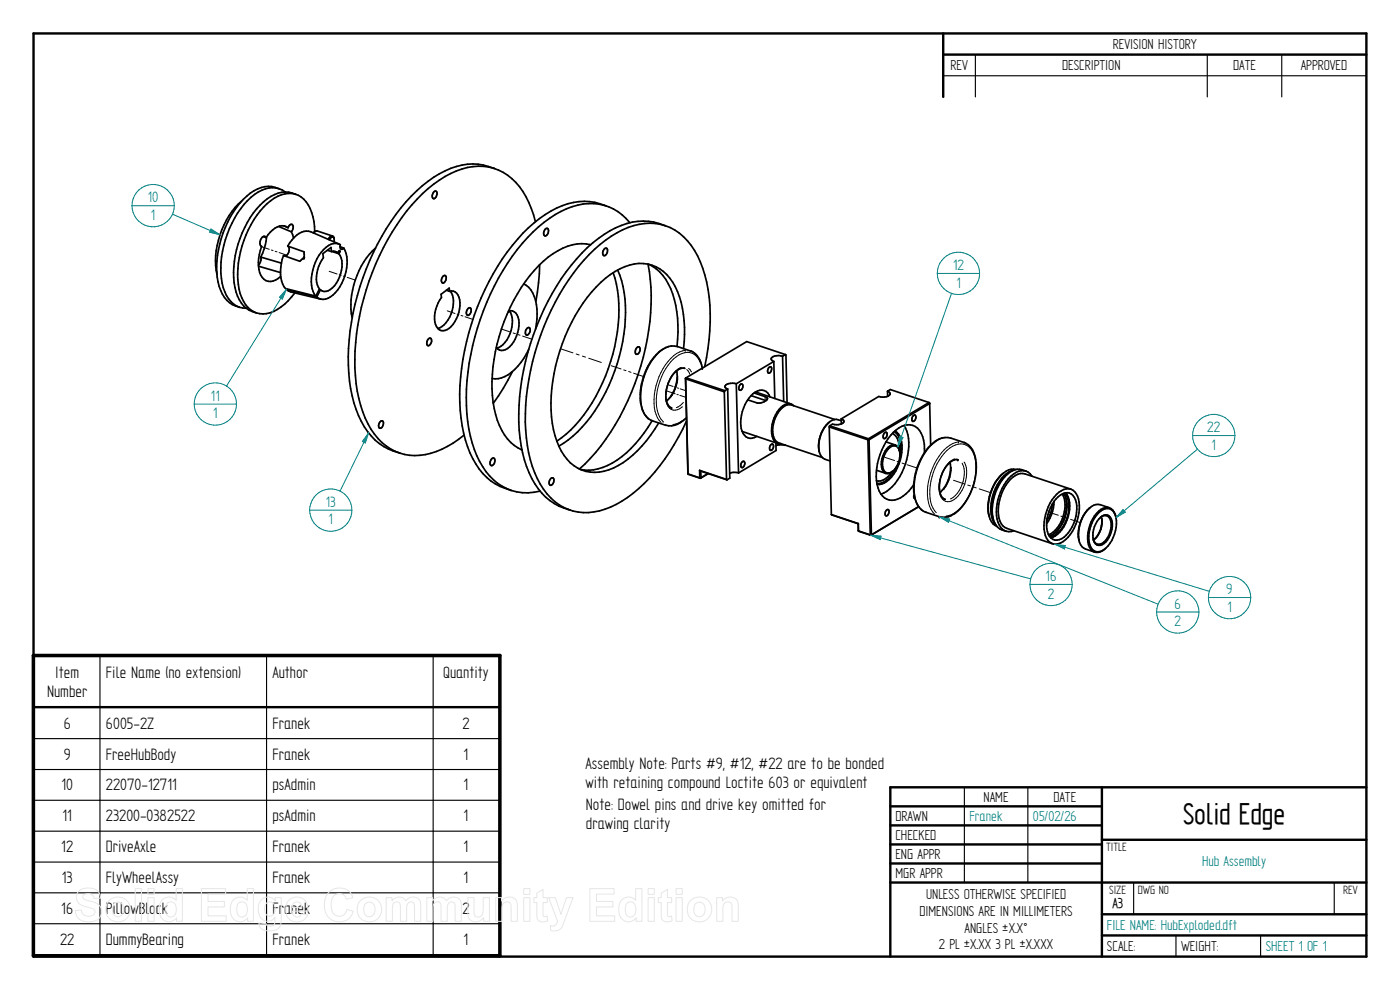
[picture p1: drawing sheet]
<svg xmlns="http://www.w3.org/2000/svg" width="420mm" height="297mm" viewBox="0 0 420 297" stroke-linecap="round" stroke-linejoin="round" font-family="sans-serif">
<g fill="none" stroke="#000" stroke-width=".72">
<path d="M10.1 10h400v277h-400zM283.1 10v19.1M283.1 16.4h127M330.7 236.2v50.8M410.1 236.2h-142.9v50.8M267.2 241.9h63.5M267.2 247.6h63.5M267.2 253.4h63.5M267.2 259.1h63.5M330.7 252h79.4M267.2 264.8h142.9M330.7 274.3h79.4"/>
<path d="M330.7 280.7h79.4"/>
</g>
<path d="M292.7 16.4v12.7M362.3 16.4v12.7M384.7 16.4v12.7M283.1 22.7h127M289.4 236.2v28.6M308.5 236.2v28.6M340.2 264.9v9.4M400.4 264.9v9.4M352.9 280.7v6.3M378.3 280.7v6.3" fill="none" stroke="#000" stroke-width=".34"/>
<g fill="none" stroke="#000" stroke-width=".51">
<path d="M83.8 56.6a8.4 8.4 0 0 0-9.7 2.2 29.9 29.9 0 0 0-8.7 25.8 8.8 8.8 0 0 0 6.5 7.6M85.6 57.6a6.9 6.9 0 0 0-8.1 0 26.1 26.1 0 0 0-10.3 16 21.8 21.8 0 0 0 .8 15.1 7.8 7.8 0 0 0 3.9 3.5M85.6 57.6a12.2 12.2 0 0 0-8.6 5.1 29.7 29.7 0 0 0-6.1 24.9 8.1 8.1 0 0 0 6.1 6.3M85.6 57.6l1 .1 2.2 .6M130.2 57.6l.5-.3a1.31 1.31 0 0 1 .4 1.3 1.31 1.31 0 0 1-1 1l-.4-.8zM148.5 50.6a17.9 17.9 0 0 0-16.6 1.6 51 51 0 0 0-18.6 21.1 73.7 73.7 0 0 0-8.4 41 29 29 0 0 0 7.7 17.8 16.9 16.9 0 0 0 7.4 3.8M72.5 60.4a24.4 24.4 0 0 0-7.4 22M77.6 79.9l6.6 1.9M78.3 77.1l6.1 1.9M78.3 77.1v1l-.8 1.4M78.5 74a11.5 11.5 0 0 0-.2 8.6 3.2 3.2 0 0 0 5.2 1l.7-.7M79.1 71h.6l.2 .3"/>
<path d="M79.1 71l.8 .3M79.1 71a1.97 1.97 0 0 0-.6 3M80 71.1l-.4 2.4-1.3 3.6M83.7 68l3.7 1.6M85.2 67.8l1.3 .5M86.3 73.8l5 1.8v1.4M86.3 73.8a1.97 1.97 0 0 1-.8 3.1M86.5 68.3a3.9 3.9 0 0 0-5.4 1.3l-1.2 1.7M86.5 68.3a1.09 1.09 0 0 1 1.2-.9 1.69 1.69 0 0 1-.3 2.2M87.4 69.6l.7 1.9M91.1 77.3l-1.1 1.1-4.9-1.7a10.4 10.4 0 0 0 .6 9.9l9.1 2.3M94.4 69.5a13.1 13.1 0 0 0-4-10.4 7.5 7.5 0 0 0-9.2 1.1 29.6 29.6 0 0 0-9.7 25.1 9.9 9.9 0 0 0 5.5 8.6"/>
<path d="M94.5 69.5l-.4 .4 .5-.5 .6-.1 4.7 1.6 .4 .7M98.2 75.1l1.3 .4M99.5 75.5l-.2-1.2-2.4 1.8 .2 1.2a9.3 9.3 0 0 0-1.6 8.8l.4 .6-1.1 2.2M99.6 70.8l-.6 .3-.5 .7M99.6 75.4l2.1 .8M100 75.4l1.5 .5M100 75.4l-.5 .1M100.3 71.6l-.1 1M100.3 71.6l-.4-.5a1.15 1.15 0 0 0-1.1 .9M101.7 76.2a8.4 8.4 0 0 1-1.3 9.5 3.1 3.1 0 0 1-4.2 1.3M101.8 75.3l.3 .1M101.8 73.2l-8.5-3.6a5.2 5.2 0 0 0-5.7 2.4l-1.3 1.8"/>
<path d="M102.1 74l1.1 .5M102.1 75.4l-.3-.2-.3 .7M102.1 75.4l-.4 .8M103.2 74.5a11.9 11.9 0 0 1-1.2 11.5 6.1 6.1 0 0 1-5.7 3.7M103.2 74.5l-.6 .3-.4-.2-.1-1.2a4 4 0 0 0-5 1.5 13.6 13.6 0 0 0-3.1 12.6l.8 1.4M112.7 74.4a23.8 23.8 0 0 0-7 21M160.7 66.5a22.3 22.3 0 0 0-9.7-14.8 16.4 16.4 0 0 0-15.8 .4 48 48 0 0 0-18.8 19.8 74.1 74.1 0 0 0-9.5 43.2 28.7 28.7 0 0 0 7.7 17.7 15 15 0 0 0 5.4 3.1M162 79.4l-.4 5.5-.8 5.6M163.6 68.8l.6-.3a1.34 1.34 0 0 1-.7 2.3 1.37 1.37 0 0 1 .1-2zM177 73.4h.2a13.9 13.9 0 0 0-11.2 2.7 44.3 44.3 0 0 0-15.5 22.6 47 47 0 0 0-1.8 25.7 15 15 0 0 0 7.9 10.6l-.2-.1M181.5 74.6l.5-.1a1.32 1.32 0 0 1 .2 1.3 1.32 1.32 0 0 1-1.1 .9l-.2-1zM182 61.8a18 18 0 0 0-16.7 1.5 51.7 51.7 0 0 0-18.5 21.2 75.6 75.6 0 0 0-8.7 38.7 32.2 32.2 0 0 0 6.8 18.9 16.9 16.9 0 0 0 8.5 5.1"/>
<path d="M189 66.8a15.4 15.4 0 0 0-19-4.1 44.5 44.5 0 0 0-19.1 18.5 74.4 74.4 0 0 0-10.5 45.3 28.2 28.2 0 0 0 7.7 17.4 15.3 15.3 0 0 0 5.3 3.3M194.5 79.2a67.8 67.8 0 0 1-5 38.5 63.6 63.6 0 0 1-15.6 23.1M194.7 79.3a15 15 0 0 1 7.7 10.6l1 5.6 .1 4.1-.3 4.3M199.7 67.7a18 18 0 0 0-16.7 1.6 51.7 51.7 0 0 0-18.5 21.1 73.7 73.7 0 0 0-8.4 41 29 29 0 0 0 7.7 17.8 17.4 17.4 0 0 0 7.3 3.9M199.7 67.7a18.9 18.9 0 0 1 11.2 12.8 56.1 56.1 0 0 1 .6 29.5M199.7 67.7a18.8 18.8 0 0 0-16.2 3.2 54.3 54.3 0 0 0-18.1 22.1 73.8 73.8 0 0 0-7.4 38.4 29.5 29.5 0 0 0 7.3 18 15.4 15.4 0 0 0 17.9 2.7 44.9 44.9 0 0 0 19.1-18.7l3.7-7.1M71.9 92.2l2 .3M85.9 86.9l1.3 .7 9.1 2.1M85.9 86.9l9.2 2.2M86 86.7l-.1 .2M88.5 87.9a14.9 14.9 0 0 1-8.5 6.2l-1.1 .1-1.9-.3M95.1 89.1l1.2 .6"/>
<path d="M95.8 86.9l.4 .1M96.2 87l-1.1 2.1M132.9 82.9l.6-.3a1.34 1.34 0 0 1-.7 2.3l-.4-.8zM134 87.1l.9 .3M134.9 87.4a2.44 2.44 0 0 1 3.1 2.6 9.4 9.4 0 0 1-3.8 8.9 2.25 2.25 0 0 1-2.8-.3M134.9 87.4l-.1-1-2.4 1.9 .1 1a9 9 0 0 0-1.5 8.7l.4 .6M135.1 87.3a7.5 7.5 0 0 1-.2 7.9l-.5 .8a5.4 5.4 0 0 1-3 2.6M140.4 92.6l.6-.3a1.34 1.34 0 0 1-.7 2.3 1.38 1.38 0 0 1 .1-2zM152.6 93.3a2.5 2.5 0 0 1 3.1 2.7 9.5 9.5 0 0 1-4 8.9 2.1 2.1 0 0 1-2.7-.6M152.8 93.3a7.4 7.4 0 0 1-.2 7.7l-.4 .9a5.7 5.7 0 0 1-3.1 2.6M157.2 85.2a8.6 8.6 0 0 1 4 7.6v2.9l-.5 3.1M158.1 98.6l.6-.3a1.3 1.3 0 0 1 .4 1.3 1.3 1.3 0 0 1-1.1 .9 1.44 1.44 0 0 1 .1-1.9z"/>
<path d="M184 81.8a43.1 43.1 0 0 1-.8 26.7 46.6 46.6 0 0 1-14.7 22.9l-1.4 1M185.4 81a38.5 38.5 0 0 1 1 23.7 50.6 50.6 0 0 1-14.5 26.2l-4.2 3M128.6 101.7l.5-.3a1.3 1.3 0 0 1 .4 1.4 1.3 1.3 0 0 1-1.1 .9l-.3-.8zM153.8 111.5a63.7 63.7 0 0 1-5.8 9.5M158.7 104.8a14.6 14.6 0 0 1-9.1 8.8h-1.9M191.1 104.4l.5-.3a1.27 1.27 0 0 1 .4 1.3 1.27 1.27 0 0 1-1 .9 1.42 1.42 0 0 1 .1-1.9zM203.1 111.3a10 10 0 0 1-3.1 9M203.1 111.3a10.1 10.1 0 0 0-3.1 9M205.1 104.6a32.3 32.3 0 0 0-3.2-19.9 11.4 11.4 0 0 0-15.8-4.1 35.4 35.4 0 0 0-14.5 16.1 52.9 52.9 0 0 0-5.8 30.4l1.3 5.3M205.5 110.5l-.4-.1a2.72 2.72 0 0 0-2 .9M205.7 113.5l.8 28.7M205.7 113.5l.1 .2"/>
<path d="M205.8 113.7l.7 28.5M205.8 113.7l11.6 3.9M205.9 113.4l-.2 .1M205.9 113.4l-.1 .3M205.9 113.4l11.6 3.8M210.8 110.4a5.9 5.9 0 0 0-3.5-5.1l-3.9-1.3a6.7 6.7 0 0 0-6.1 2 18.3 18.3 0 0 0-4.6 16.7 5.2 5.2 0 0 0 3.2 3.6M217.4 117.6l.6 26.2M217.5 117.2l-.1 .4M218.4 116.7l.6 26.8-.8 .5M218.4 116.7l-.9 .5M221 115.1l.6 26.8M221 115.1a2.74 2.74 0 0 0-3.5 .9l.9 .7"/>
<path d="M222.3 115.3l.2-.1a1.08 1.08 0 0 1 .4 1.1 1.08 1.08 0 0 1-.9 .8 1.22 1.22 0 0 1 .3-1.8zM224.4 120l3 .9 1.2-.1 1.3-.6M225.4 118.7l4.5 1.5M226.3 117.9l3.8 1.4 .2 .4-.4 .5M226.7 117.6l10.7 3.6M230.7 110.4l.5-.4a1.15 1.15 0 0 1-.5 2 1.1 1.1 0 0 1 0-1.6zM231.1 119.1a2.92 2.92 0 0 0-2.3-2.1 2.92 2.92 0 0 0-2.8 1.2 11.6 11.6 0 0 0-3.3 11.2 2.8 2.8 0 0 0 4.4 1.5M232.2 108.5l-11.2 6.6M232.2 108.5l.3 11M234.9 106.9a2.68 2.68 0 0 0-3.5 .8l.8 .8M234.9 106.9l.3 13.5M235.7 106.4l.2 .1 .3 14.3"/>
<path d="M235.7 106.4l-11.6-3.9-18.2 10.9M235.7 106.4l-.8 .5M266.4 117.4l.8-.5 11.6 3.9M266.4 117.4v1.5M266.4 117.4l.8 .7a2.68 2.68 0 0 1-3.5 .9l-11.2 6.7M114.1 126.5l.5-.3a1.27 1.27 0 0 1 .4 1.4 1.27 1.27 0 0 1-1 .9l-.4-.8zM139.3 130.6a22.7 22.7 0 0 1-16.4 6l-2.9-.7M147.5 137.7l.6-.3a1.34 1.34 0 0 1-.7 2.3 1.37 1.37 0 0 1 .1-2zM195.7 126.2a33 33 0 0 1-13.3 13.5 12.8 12.8 0 0 1-8.3 1.1M197.7 126.9a33.3 33.3 0 0 1-13.6 13.5 11.4 11.4 0 0 1-15.6-5l-1.4-3M200 120.3a2.46 2.46 0 0 0 1.6 2.1M206 125.3a6.8 6.8 0 0 1-6.2 2.3l-4-1.3"/>
<path d="M222.7 129.5l10.7 3.6M222.9 138.5l.2-.1a1.12 1.12 0 0 1-.5 1.9l-.3-.8zM231.5 133.3l.3-.1a1.1 1.1 0 0 1 .3 1.1 1.1 1.1 0 0 1-.9 .8l-.2-.8zM232.9 132.8v2.4l-11.3 6.7M235.5 133.6l-1-.2-1.6 .3M235.5 133.5v.1M235.7 133.5l-.2 .1M237.4 121.2a4.6 4.6 0 0 0-4.7 3.3 8.4 8.4 0 0 0-.3 7.7 2.04 2.04 0 0 0 2 .9M237.4 121.2l.8 .6M248.5 127a9.5 9.5 0 0 0-2.3 9.5 3.5 3.5 0 0 0 2.9 1.8M248.8 126.7l-.1 .2M248.9 128.1l.6 26.3"/>
<path d="M248.9 128.1l11.6 3.9M249 127.8l11.6 3.9M249 127.8l-.1 .3M250.5 125.9l-13-4.4a4.5 4.5 0 0 0-4.5 3.3 7.6 7.6 0 0 0-.3 7.4l1 .7 13 4.3M252.5 125.7v1.5M252.5 125.7l.7 .4 .1 .3a2.27 2.27 0 0 1-2.9 1l-.6-.1-.8 .5M252.5 126.2a3.4 3.4 0 0 0-4.4 1.2 9.5 9.5 0 0 0-2.2 8.1M260.5 132l.7 28.5M260.5 132h.3M260.6 131.7l-.1 .3M260.6 131.7l.2 .3M260.8 132l.7 28.5"/>
<path d="M265.3 130l.5-.3a1.15 1.15 0 0 1-.5 1.9 1.1 1.1 0 0 1 0-1.6zM265.9 132.6l2.8 .9M267 134.3a1.82 1.82 0 0 1 2.2-.3 1.82 1.82 0 0 1 .9 2 6.4 6.4 0 0 1-3 5.9 1.71 1.71 0 0 1-2.2-1.8 6.9 6.9 0 0 1 2.1-5.8zM267.8 130a4.8 4.8 0 0 1 2.1 5.1M268.4 129.5a6.6 6.6 0 0 1 1.8 6.7l-.2 1.2M268.6 129.3a6.3 6.3 0 0 1 2 6.5 11.4 11.4 0 0 1-6 9.4l-1.4 .1M268.7 133.5a2.19 2.19 0 0 1 1.3 1.9M268.7 133.5a3.8 3.8 0 0 0-3.8 3.4 4.2 4.2 0 0 0 .9 5.1 2.12 2.12 0 0 0 2.2-.6M269.2 139.7a8.1 8.1 0 0 1-5.3 5.4l-.7-.1M271.3 127.7a13.9 13.9 0 0 1 .4 11.6 13.9 13.9 0 0 1-7.3 9M274 124.8l.5-.3a1.14 1.14 0 0 1-.6 1.9l-.2-.8zM277.4 135.9a8.5 8.5 0 0 0-2.7-7.9 5.4 5.4 0 0 0-6.6 1.7 19.1 19.1 0 0 0-4.9 15.6"/>
<path d="M278.8 120.8l-18.2 10.9M278.8 120.8l.2 .3M279 121.1l-18.2 10.9M279 121.1l.3 12.5M285.1 138.7a10.3 10.3 0 0 1-3 9.1M285.4 131.4l3.9 1.4a6.4 6.4 0 0 1 3.7 6.1 18.2 18.2 0 0 1-6.6 15.3l-.3 .1a4.8 4.8 0 0 1-4.3 .7l-3.9-1.3a6.4 6.4 0 0 1-3.7-6.2 17.9 17.9 0 0 1 6.8-15.3 4.9 4.9 0 0 1 4.4-.7M287.4 137.9a4.5 4.5 0 0 0-4.1 3 8.4 8.4 0 0 0-.6 8.3l.9 .6M287.5 138h.1M153.4 147.2a15.3 15.3 0 0 0 8.7 .2M165.4 143.5l.5-.1a1.29 1.29 0 0 1 .2 1.3 1.29 1.29 0 0 1-1.1 .8l-.2-.9zM206.5 142.2l3.7 1.3M206.5 142.2l3.5 1.2"/>
<path d="M210 141.1l.3 .3M210 141.1v2.3M210 141.1l8 2.7M210 143.4l.2 .1M210.3 141.4l.1 1.9M210.3 141.4l7.9 2.6M210.4 143.3l-.4 .1M210.4 143.3l-.2 .2M212.5 142.1l-2.1 1.2M212.5 142.1l-2.3 1.4M218 143.8l.2 .2M221.6 141.9l-1.6-.2-1 .3"/>
<path d="M249.5 154.4l8 2.7M249.5 154.4l8.1 2.7M257.5 157.1l.1 2.2M257.6 157.1v2.2M257.6 159.3l3.6 1.2M257.6 159.3l3.8 1.3M263 141.1l2.8 .9M263.2 145.3a4.9 4.9 0 0 0 5.3 4.7 9.8 9.8 0 0 0 5.8-4.6M266.2 153l.2-.1a1.11 1.11 0 0 1 .3 1.1 1.11 1.11 0 0 1-.8 .8l-.3-.8zM267.8 141.5a5.1 5.1 0 0 1-4.8 2.8M274.4 148.4a.85 .85 0 0 0 .1 1.2M275.7 152l-14.3 8.6"/>
<path d="M296.6 153.5l.2 1.2M301 142a13.6 13.6 0 0 0-3.8 13.8 3.5 3.5 0 0 0 2 2.1M302.5 142.1a13 13 0 0 0-4.4 13.5M304.3 141.1a10.2 10.2 0 0 0-6.4 7.6 9.9 9.9 0 0 0 .9 8.7M304.9 140.9a5.7 5.7 0 0 0-5.7 3.2 15.5 15.5 0 0 0-2.6 8.9M307.9 141.4a5 5 0 0 0-6.4 1.7 15.1 15.1 0 0 0-3.3 13 4.4 4.4 0 0 0 3.7 3.3M307.9 141.4l.7 .3 1.1 1.2M307.9 141.4a5.8 5.8 0 0 0-5.9 3.1 14.7 14.7 0 0 0-2.5 12.2 3.5 3.5 0 0 0 4.8 2.6M315.8 151.2a10 10 0 0 1-1.7 5.1M316.3 150.5l-.2 1.9-.6 2.1-1.4 2.7M317.1 148.3a4.1 4.1 0 0 1 4.9-1.2 6.8 6.8 0 0 1 1.8 6.8 12 12 0 0 1-5.5 9 3.2 3.2 0 0 1-4.6-2.2 13.7 13.7 0 0 1 3.4-12.4zM317.6 149a3.1 3.1 0 0 1 4.4-.3 8.3 8.3 0 0 1 .2 8.4 7.3 7.3 0 0 1-5 5 2.86 2.86 0 0 1-2.8-2.6 11.6 11.6 0 0 1 3.2-10.5z"/>
<path d="M318.8 148.2a9.7 9.7 0 0 1-1.5 10.2 5.9 5.9 0 0 1-2.6 2M319.1 148.1a7.6 7.6 0 0 1 .5 7.2 7.7 7.7 0 0 1-4.7 5.5M319.4 148a6.6 6.6 0 0 1 1.1 6.5 8.9 8.9 0 0 1-4.8 6.4l-.7 .1M319.8 147.9a9 9 0 0 1 0 9.2l-1.1 1.8a6 6 0 0 1-3.4 2.4M320 149.6a12.4 12.4 0 0 1-3.5 10.4M321.4 146.8l-13.8-4.6a4.8 4.8 0 0 0-5.1 2.5 13.5 13.5 0 0 0-2.4 11.7 3.4 3.4 0 0 0 2.1 2.1l13.7 4.7M327.1 152.3a10.6 10.6 0 0 0-3.3 9.9M329.7 155.8a2.16 2.16 0 0 1 3.5-.6 6.8 6.8 0 0 1-2.5 8.2 1.91 1.91 0 0 1-2-.2 1.91 1.91 0 0 1-.7-1.8v-1.6l.5-1.8zM329.9 153.7a2.76 2.76 0 0 1 3.2-1.1 2.76 2.76 0 0 1 1.8 2.8 10.1 10.1 0 0 1-4.3 9.9 2.67 2.67 0 0 1-3.7-2.6 10.8 10.8 0 0 1 3-9zM330.3 155.2a1.85 1.85 0 0 1 2.1-.4 1.85 1.85 0 0 1 1 1.9 6.4 6.4 0 0 1-3.1 6.5 1.69 1.69 0 0 1-2.2-1.5M330.5 155.1a6.7 6.7 0 0 1-2.3 6.9M330.6 155.4a7.4 7.4 0 0 1-2.2 6.4"/>
<path d="M332.9 152.4a3.6 3.6 0 0 1 2 2.7M332.9 152.4a5.1 5.1 0 0 0-4.7-.8 10.3 10.3 0 0 0-3.9 11.8 5.2 5.2 0 0 0 4.2 2.3M332.9 152.4a4.3 4.3 0 0 0-4.4 2.4 10.6 10.6 0 0 0-1.5 9.4 2.74 2.74 0 0 0 4.7 .4M261.2 160.5l.2 .1M261.2 160.5h.3M261.5 160.5l-.1 .1"/>
</g>
<g fill="#000">
<circle cx="78.5" cy="73.9" r=".25"/>
<circle cx="91.1" cy="77.3" r=".25"/>
<circle cx="91.2" cy="77.3" r=".25"/>
<circle cx="91.3" cy="77.3" r=".25"/>
<circle cx="91.3" cy="77.2" r=".25"/>
<circle cx="91.3" cy="77.1" r=".25"/>
<circle cx="91.3" cy="77" r=".25"/>
<circle cx="152.6" cy="93.3" r=".25"/>
<circle cx="203.1" cy="111.3" r=".25"/>
<circle cx="210.8" cy="110.4" r=".25"/>
<circle cx="201.5" cy="122.4" r=".25"/>
<circle cx="285.1" cy="138.7" r=".25"/>
<circle cx="287.4" cy="137.9" r=".25"/>
<circle cx="257.6" cy="157.1" r=".25"/>
<circle cx="281.9" cy="155.1" r=".25"/>
</g>
<g fill="none" stroke="#000" stroke-width=".3">
<path d="M78.5 74l2.3 .8M81.4 75l.5 .2M82.6 75.4l.5 .2M83.8 75.8l2.3 .8M98.8 81.4l2.4 .8M101.8 82.4l.6 .2M103 82.8l.6 .2M104.2 83.2l2.4 .8M134.2 93.3l2.4 .8M137.2 94.3l.5 .1M138.4 94.7l.5 .1M139.6 95l2.3 .8"/>
<path d="M150.5 98.7l2.8 1M154 99.9l.7 .2M155.4 100.4l.7 .2M156.8 100.8l2.8 1M168.2 104.6l3.7 1.3M172.9 106.2l.9 .3M174.8 106.8l.9 .3M176.7 107.5l3.8 1.3M183.4 109.7l3 1M187.2 111l.7 .2M188.7 111.5l.7 .2M190.2 112l3 1"/>
<path d="M200 117.3l1.7 .6M200.4 115.4l1.6 .6M201.7 103.8a11.7 11.7 0 0 0-7.9 7.9 16 16 0 0 0-.4 12.3l1.1 1.4M202.2 118l.4 .2M202.5 116.1l.4 .1M203.1 118.3l.5 .1M203.3 116.4l.4 .1M203.4 112.8a10.6 10.6 0 0 1-2.2 6.6M204 118.6l1.9 .6M204.1 116.7l1.7 .5M204.5 110.2a9.4 9.4 0 0 0-4 11.8 2.72 2.72 0 0 0 4.3 0M205.6 105.1a9.9 9.9 0 0 0-6.6 5.5 17.9 17.9 0 0 0-2.1 13.8l.4 .9 1.1 1.4"/>
<path d="M205.6 105.1h.1M206.1 110.9l.8 1M206.7 110.5l.8 1.1M206.9 111.9h.1M210.2 109a4.3 4.3 0 0 0-7.3-1.9 17.4 17.4 0 0 0-5.3 17.1l.8 1.6 .6 .6M229.6 119.3v.5M194.5 125.4h.1M199 126.4h.1M204.8 126.2a5.2 5.2 0 0 1-2.8 1.2M205.1 120.7l-1 1-1.1 .6M265.5 137.2l3 1M269.2 138.4l.7 .3"/>
<path d="M270.7 138.9l.7 .3M272.2 139.4l3 1M283.7 131.3a10.6 10.6 0 0 0-7.2 6.6 17.6 17.6 0 0 0-1.5 12.7l1.5 2.3M286.5 137.7a9.3 9.3 0 0 0-4.7 8.2v.9a3.5 3.5 0 0 0 2.6 3.7 6.2 6.2 0 0 0 4.8-4.3l.3-1M287.7 132.6a9.8 9.8 0 0 0-6.6 5.4 16.5 16.5 0 0 0-1.7 14.8l1 1.4M287.7 132.6h.1M288.7 139a8.9 8.9 0 0 1-3.5 10.7M289.3 138.6a8 8 0 0 1 .2 6.6M276.5 152.9h.1M281 153.8a9.5 9.5 0 0 1-1.8-8.1 16.7 16.7 0 0 1 6.7-11.8 4.3 4.3 0 0 1 6.6 3 17.5 17.5 0 0 1-6 17l-.9 .5-1.6 .5M284 154.9h.1M285.5 140.2a10.1 10.1 0 0 1-2.3 6.6"/>
<path d="M286.2 144.1l3.3 1.1M290.4 145.5l.8 .3M292.1 146.1l.9 .3M293.9 146.7l3.4 1.1M314.7 153.7l2.9 .9M318.4 154.9l.7 .2M319.8 155.4l.7 .2M321.3 155.8l2.9 1"/>
</g>
<path d="M281.9 155.1l65.6 26.2" fill="none" stroke="#008080" stroke-width=".3"/>
<path d="M281.9 155.1l3.1 .6-.4 1z" fill="#008080"/>
<path d="M285.6 88l-16.2 46.1M281.9 155.1l3.1 .6-.4 1zM347.1 183.6h12.7M347.1 183.6a6.4 6.4 0 0 1 6.4-6.3 6.4 6.4 0 0 1 6.3 6.3M359.8 183.6a6.4 6.4 0 0 1-6.3 6.4 6.4 6.4 0 0 1-6.4-6.4" fill="none" stroke="#008080" stroke-width=".3"/>
<path d="M270 130.9l1 .4-1.6 2.8z" fill="#008080"/>
<path d="M281.3 82a6.4 6.4 0 0 0 6.3 6.4 6.4 6.4 0 0 0 6.4-6.4M281.3 82a6.4 6.4 0 0 1 6.3-6.3 6.4 6.4 0 0 1 6.4 6.3M281.3 82h12.7M270 130.9l1 .4-1.6 2.8zM359.4 134.7l-24.5 20.6" fill="none" stroke="#008080" stroke-width=".3"/>
<path d="M337 152.9l.7 .8-2.8 1.6z" fill="#008080"/>
<path d="M110.6 129.9l-8.5 17.5M357.9 130.7a6.4 6.4 0 0 1 6.4-6.4 6.4 6.4 0 0 1 6.3 6.4M357.9 130.7a6.4 6.4 0 0 0 6.4 6.3 6.4 6.4 0 0 0 6.3-6.3M357.9 130.7h12.7M337 152.9l.7 .8-2.8 1.6z" fill="none" stroke="#008080" stroke-width=".3"/>
<path d="M110.6 129.9l-.9 3-1-.4z" fill="#008080"/>
<path d="M110.6 129.9l-.9 3-1-.4zM92.9 153.1a6.4 6.4 0 0 1 6.4-6.4 6.4 6.4 0 0 1 6.3 6.4M92.9 153.1h12.7M105.6 153.1a6.4 6.4 0 0 1-6.3 6.3 6.4 6.4 0 0 1-6.4-6.3M316.6 163.3l46.3 14.1" fill="none" stroke="#008080" stroke-width=".3"/>
<path d="M316.6 163.3l3.1 .4-.3 1z" fill="#008080"/>
<path d="M51.8 64.3l14.2 6.1M316.6 163.3l3.1 .4-.3 1zM362.7 179.3a6.4 6.4 0 0 0 6.3 6.4 6.4 6.4 0 0 0 6.4-6.4M362.7 179.3h12.7M362.7 179.3a6.4 6.4 0 0 1 6.3-6.3 6.4 6.4 0 0 1 6.4 6.3" fill="none" stroke="#008080" stroke-width=".3"/>
<path d="M63.3 68.7l2.7 1.7-3.1-.7z" fill="#008080"/>
<path d="M39.6 61.7h12.7M39.6 61.7a6.4 6.4 0 0 1 6.4-6.4 6.4 6.4 0 0 1 6.3 6.4M52.3 61.7a6.4 6.4 0 0 1-6.3 6.4 6.4 6.4 0 0 1-6.4-6.4M63.3 68.7l2.7 1.7-3.1-.7zM86 86.8l-18 29" fill="none" stroke="#008080" stroke-width=".3"/>
<path d="M86 86.8l-1.3 2.9-.8-.5z" fill="#008080"/>
<path d="M86 86.8l-1.3 2.9-.8-.5zM58.3 121.2h12.7M58.3 121.2a6.4 6.4 0 0 1 6.3-6.3 6.4 6.4 0 0 1 6.4 6.3M71 121.2a6.4 6.4 0 0 1-6.4 6.4 6.4 6.4 0 0 1-6.3-6.4M261.3 160.6l48 13.1" fill="none" stroke="#008080" stroke-width=".3"/>
<path d="M261.3 160.6l3.1 .3-.2 1z" fill="#008080"/>
<path d="M261.3 160.6l3.1 .3-.2 1zM309.1 175.3h12.7M321.8 175.3a6.4 6.4 0 0 1-6.3 6.4 6.4 6.4 0 0 1-6.4-6.4M321.8 175.3a6.4 6.4 0 0 0-6.3-6.3 6.4 6.4 0 0 0-6.4 6.3" fill="none" stroke="#008080" stroke-width=".3"/>
<path d="M30 196.7v90.1M80 196.7v90.1M130 196.7v90.1M10 221.6h140M10 230.9h140M10 240.1h140M10 249.4h140M10 258.7h140M10 267.9h140M10 277.2h140" fill="none" stroke="#000" stroke-width=".34"/>
<path d="M10 212.2h140" fill="none" stroke="#000" stroke-width=".72"/>
<path d="M10 196.7h140v90.1h-140z" fill="none" stroke="#000" stroke-width="1.1"/>
<g fill="none" stroke="#e6e6e6" stroke-width=".3">
<path d="M23.6 267.5a4.7 4.7 0 0 1 6 .1l.4 .9 .2 1-2 .1a1.82 1.82 0 0 0-1.5-1.5 1.82 1.82 0 0 0-1.9 1l.1 .2a3 3 0 0 0 2.6 1.2 3 3 0 0 1 2.8 1.9 3 3 0 0 1-.8 3.4 4.9 4.9 0 0 1-6.3-.7l-.6-1.9 1.8-.2a2.14 2.14 0 0 0 1.9 1.9 2.14 2.14 0 0 0 2.2-1.3 1.42 1.42 0 0 0-1.5-1.2 5.4 5.4 0 0 1-3.7-1.9 2.71 2.71 0 0 1 .3-3zM34.2 271.2a1.72 1.72 0 0 1 2.1-.3 1.72 1.72 0 0 1 .8 1.9 1.75 1.75 0 0 1-1.7 2.3 1.75 1.75 0 0 1-1.7-2.2l.2-1.1zM40.6 266.6h1.8v9.8h-1.8zM44.4 266.6h1.9v1.8h-1.9zM44.4 269.3h1.9v7.1h-1.9zM48.6 270.1a2.83 2.83 0 0 1 4.3 0v-3.5h1.8v9.8h-1.7v-1a2.86 2.86 0 0 1-3.4 1 2.86 2.86 0 0 1-1.8-3l.2-2.2zM50.2 271.1a1.59 1.59 0 0 1 1.8-.3 1.59 1.59 0 0 1 .9 1.6 1.99 1.99 0 0 1-2 2.7 2.83 2.83 0 0 1-.7-4zM60.4 266.6h7.3v1.7h-5.3v2.2h4.9v1.6h-4.9v2.7h5.5v1.6h-7.5zM70 270.1a2.83 2.83 0 0 1 4.2 0v-3.5h1.9v9.8h-1.8v-1a2.86 2.86 0 0 1-3.3 1 2.86 2.86 0 0 1-1.9-3l.2-2.2zM71.5 271.1a1.59 1.59 0 0 1 1.9-.3 1.59 1.59 0 0 1 .8 1.6 1.99 1.99 0 0 1-2 2.7 2.83 2.83 0 0 1-.7-4zM78.3 270.1a2.73 2.73 0 0 1 4.3 .2v-1h1.8v6.4a2.95 2.95 0 0 1-3.4 3.6 2.59 2.59 0 0 1-3.3-2.2l.1-.2 2.1 .3a1.41 1.41 0 0 0 2.3 .3l.3-.9v-1.4a2.76 2.76 0 0 1-3.2 1 2.76 2.76 0 0 1-1.8-2.8l.2-2.2zM79.9 271.1a1.63 1.63 0 0 1 2-.2 1.63 1.63 0 0 1 .7 1.9 1.6 1.6 0 0 1-.9 1.9 1.6 1.6 0 0 1-2-.6l-.2-1.9z"/>
<path d="M86.7 270.1a3.3 3.3 0 0 1 3.8-.7 3.3 3.3 0 0 1 1.9 3.3v.7h-4.7a1.39 1.39 0 0 0 .9 1.7 1.39 1.39 0 0 0 1.8-.9l1.9 .3a3.4 3.4 0 0 1-4.2 1.9 3.4 3.4 0 0 1-2.3-4l.4-1.5zM88.1 271a1.45 1.45 0 0 1 1.7-.3 1.45 1.45 0 0 1 .8 1.5h-2.9zM98.6 267.8a4.3 4.3 0 0 1 7.3 1.5l-1.9 .5a2.33 2.33 0 0 0-2.8-1.6 2.33 2.33 0 0 0-1.8 2.6 3.3 3.3 0 0 0 1.6 4 2.3 2.3 0 0 0 3.1-2l1.9 .6a4.4 4.4 0 0 1-5.2 3.1 4.4 4.4 0 0 1-3.4-4.9l.2-1.9zM109.6 271.2a1.72 1.72 0 0 1 2.1-.3 1.72 1.72 0 0 1 .9 1.9 1.75 1.75 0 0 1-1.7 2.3 1.75 1.75 0 0 1-1.7-2.2l.1-1.1zM115.9 269.3h1.7v1a2.48 2.48 0 0 1 4.2 0 2.43 2.43 0 0 1 2.9-1.1 2.43 2.43 0 0 1 1.6 2.7v4.5h-1.9v-4.1a1.19 1.19 0 0 0-.2-1.3 1.19 1.19 0 0 0-1.3-.3 2.07 2.07 0 0 0-.9 2.3v3.4h-1.8v-3.9a1.5 1.5 0 0 0-.8-1.9 1.47 1.47 0 0 0-1.6 1.9v3.9h-1.9zM128.1 269.3h1.7v1a2.48 2.48 0 0 1 4.2 0 2.43 2.43 0 0 1 2.9-1.1 2.43 2.43 0 0 1 1.6 2.7v4.5h-1.9v-4.1a1.19 1.19 0 0 0-.2-1.3 1.19 1.19 0 0 0-1.3-.3 2.07 2.07 0 0 0-.9 2.3v3.4h-1.8v-3.9a1.5 1.5 0 0 0-.8-1.9 1.47 1.47 0 0 0-1.6 1.9v3.9h-1.9zM140.4 269.3h1.9v3.3a2.2 2.2 0 0 0 .7 2.5 1.69 1.69 0 0 0 1.7-.5 1.69 1.69 0 0 0 .3-1.7v-3.6h1.9v7.1h-1.8v-1.1a2.53 2.53 0 0 1-3 1.2 2.53 2.53 0 0 1-1.7-2.7zM148.8 269.3h1.7v1a2.55 2.55 0 0 1 3.1-1.1 2.55 2.55 0 0 1 1.7 2.8v4.4h-1.9v-3.6a1.65 1.65 0 0 0-.9-2.2 1.61 1.61 0 0 0-1.8 2v3.8h-1.9zM157.2 266.6h1.8v1.8h-1.8zM157.2 269.3h1.8v7.1h-1.8zM161.1 268l1.9-1.1v2.4h1.2v1.5h-1.2v3.3a.73 .73 0 0 0 .2 .9 .73 .73 0 0 0 1-.2l.2 1.5a2.08 2.08 0 0 1-3.2-1l-.1-4.5h-.9v-1.5h.9zM164.7 269.3h2l1.6 5 1.7-5h2l-3 8.1a2.7 2.7 0 0 1-3.7 1.8l-.1-1.5a1.5 1.5 0 0 0 2.1-1.3z"/>
<path d="M177 266.6h7.3v1.7h-5.3v2.2h4.9v1.6h-4.9v2.7h5.5v1.6h-7.5zM186.6 270.1a2.83 2.83 0 0 1 4.2 0v-3.5h1.8v9.8h-1.7v-1a2.86 2.86 0 0 1-3.3 1 2.86 2.86 0 0 1-1.9-3l.2-2.2zM188.1 271.1a1.59 1.59 0 0 1 1.8-.3 1.59 1.59 0 0 1 .9 1.6 1.99 1.99 0 0 1-2 2.7 2.83 2.83 0 0 1-.7-4zM194.5 266.6h1.9v1.8h-1.9zM194.5 269.3h1.9v7.1h-1.9zM198.4 268l1.9-1.1v2.4h1.3v1.5h-1.3v3.3a.73 .73 0 0 0 .3 .9 .73 .73 0 0 0 .9-.2l.2 1.5a2.08 2.08 0 0 1-3.2-1l-.1-4.5h-.8v-1.5h.8zM202.9 266.6h1.9v1.8h-1.9zM202.9 269.3h1.9v7.1h-1.9zM208.7 271.2a1.72 1.72 0 0 1 2.1-.3 1.72 1.72 0 0 1 .8 1.9 1.75 1.75 0 0 1-1.7 2.3 1.75 1.75 0 0 1-1.7-2.2l.2-1.1zM215.1 269.3h1.7v1a2.55 2.55 0 0 1 3.1-1.1 2.55 2.55 0 0 1 1.7 2.8v4.4h-1.9v-3.6a1.65 1.65 0 0 0-.9-2.2 1.61 1.61 0 0 0-1.8 2l-.1 3.8h-1.8z"/>
<circle cx="35.5" cy="272.9" r="3.7"/>
<circle cx="110.9" cy="272.9" r="3.7"/>
<circle cx="210" cy="272.9" r="3.7"/>
</g>
<text font-size="10.1" x="355.1" y="247.2">Solid Edge</text>
<g font-size="5.6">
<text x="16.6" y="203.3">Item</text>
<text x="31.8" y="203.3">File Name (no extension)</text>
<text x="81.8" y="203.3">Author</text>
<text x="133" y="203.3">Quantity</text>
<text x="14.1" y="209">Number</text>
<text x="19.1" y="218.7">6</text>
<text x="31.8" y="218.7">6005-2Z</text>
<text x="81.8" y="218.7">Franek</text>
<text x="138.8" y="218.7">2</text>
<text x="19.1" y="227.9">9</text>
<text x="31.8" y="227.9">FreeHubBody</text>
<text x="81.8" y="227.9">Franek</text>
<text x="139.1" y="227.9">1</text>
<text x="175.8" y="230.8">Assembly Note: Parts #9, #12, #22 are to be bonded</text>
<text x="18.4" y="237.2">10</text>
<text x="31.8" y="237.2">22070-12711</text>
<text x="81.8" y="237.2">psAdmin</text>
<text x="139.1" y="237.2">1</text>
<text x="175.8" y="236.6">with retaining compound Loctite 603 or equivalent</text>
<text x="175.8" y="243">Note: Dowel pins and drive key omitted for</text>
<text x="18.7" y="246.4">11</text>
<text x="31.8" y="246.4">23200-0382522</text>
<text x="81.8" y="246.4">psAdmin</text>
<text x="139.1" y="246.4">1</text>
<text x="175.8" y="248.7">drawing clarity</text>
<text x="18.4" y="255.7">12</text>
<text x="31.8" y="255.7">DriveAxle</text>
<text x="81.8" y="255.7">Franek</text>
<text x="139.1" y="255.7">1</text>
<text x="18.5" y="264.9">13</text>
<text x="31.8" y="264.9">FlyWheelAssy</text>
<text x="81.8" y="264.9">Franek</text>
<text x="139.1" y="264.9">1</text>
<text x="18.4" y="274.2">16</text>
<text x="31.8" y="274.2">PillowBlock</text>
<text x="81.8" y="274.2">Franek</text>
<text x="138.8" y="274.2">2</text>
<text x="18" y="283.5">22</text>
<text x="31.8" y="283.5">DummyBearing</text>
<text x="81.8" y="283.5">Franek</text>
<text x="139.1" y="283.5">1</text>
</g>
<g font-size="5.1" fill="#008080">
<text x="44.4" y="60.7">10</text>
<text x="45.3" y="66">1</text>
<text x="286" y="81">12</text>
<text x="287" y="86.3">1</text>
<text x="63.3" y="120.2">11</text>
<text x="64" y="125.4">1</text>
<text x="362.3" y="129.6">22</text>
<text x="363.6" y="134.9">1</text>
<text x="97.8" y="152">13</text>
<text x="98.6" y="157.3">1</text>
<text x="313.8" y="174.3">16</text>
<text x="314.5" y="179.6">2</text>
<text x="368" y="178.2">9</text>
<text x="352.5" y="182.6">6</text>
<text x="368.4" y="183.5">1</text>
<text x="352.5" y="187.8">2</text>
</g>
<g font-size="4.9">
<text x="334" y="14.6">REVISION HISTORY</text>
<text x="285.3" y="21">REV</text>
<text x="318.8" y="21">DESCRIPTION</text>
<text x="370.1" y="21">DATE</text>
<text x="390.4" y="21">APPROVED</text>
<text x="295.2" y="240.5">NAME</text>
<text x="316.1" y="240.5">DATE</text>
<text x="268.7" y="246.3">DRAWN</text>
<text x="268.7" y="252">CHECKED</text>
<text x="268.7" y="257.7">ENG APPR</text>
<text x="268.7" y="263.4">MGR APPR</text>
<text x="277.9" y="269.9">UNLESS OTHERWISE SPECIFIED</text>
<text x="276" y="274.9">DIMENSIONS ARE IN MILLIMETERS</text>
<text x="289.5" y="279.9">ANGLES ±X.X°</text>
<text x="281.8" y="284.8">2 PL ±X.XX 3 PL ±X.XXX</text>
<text x="332.2" y="285.3">SCALE:</text>
<text x="354.4" y="285.3">WEIGHT:</text>
</g>
<g font-size="4.9" fill="#008080">
<text x="290.9" y="246.3">Franek</text>
<text x="310" y="246.3">05/02/26</text>
<text x="360.8" y="259.9">Hub Assembly</text>
<text x="332.2" y="279">FILE NAME: HubExploded.dft</text>
<text x="379.8" y="285.4">SHEET 1 OF 1</text>
</g>
<text font-size="4.8" x="333.8" y="272.3">A3</text>
<g font-size="4.1">
<text x="332" y="255.3">TITLE</text>
<text x="332.9" y="268.1">SIZE</text>
<text x="341.5" y="268.1">DWG NO</text>
<text x="403.1" y="268.1">REV</text>
</g>
</svg>
